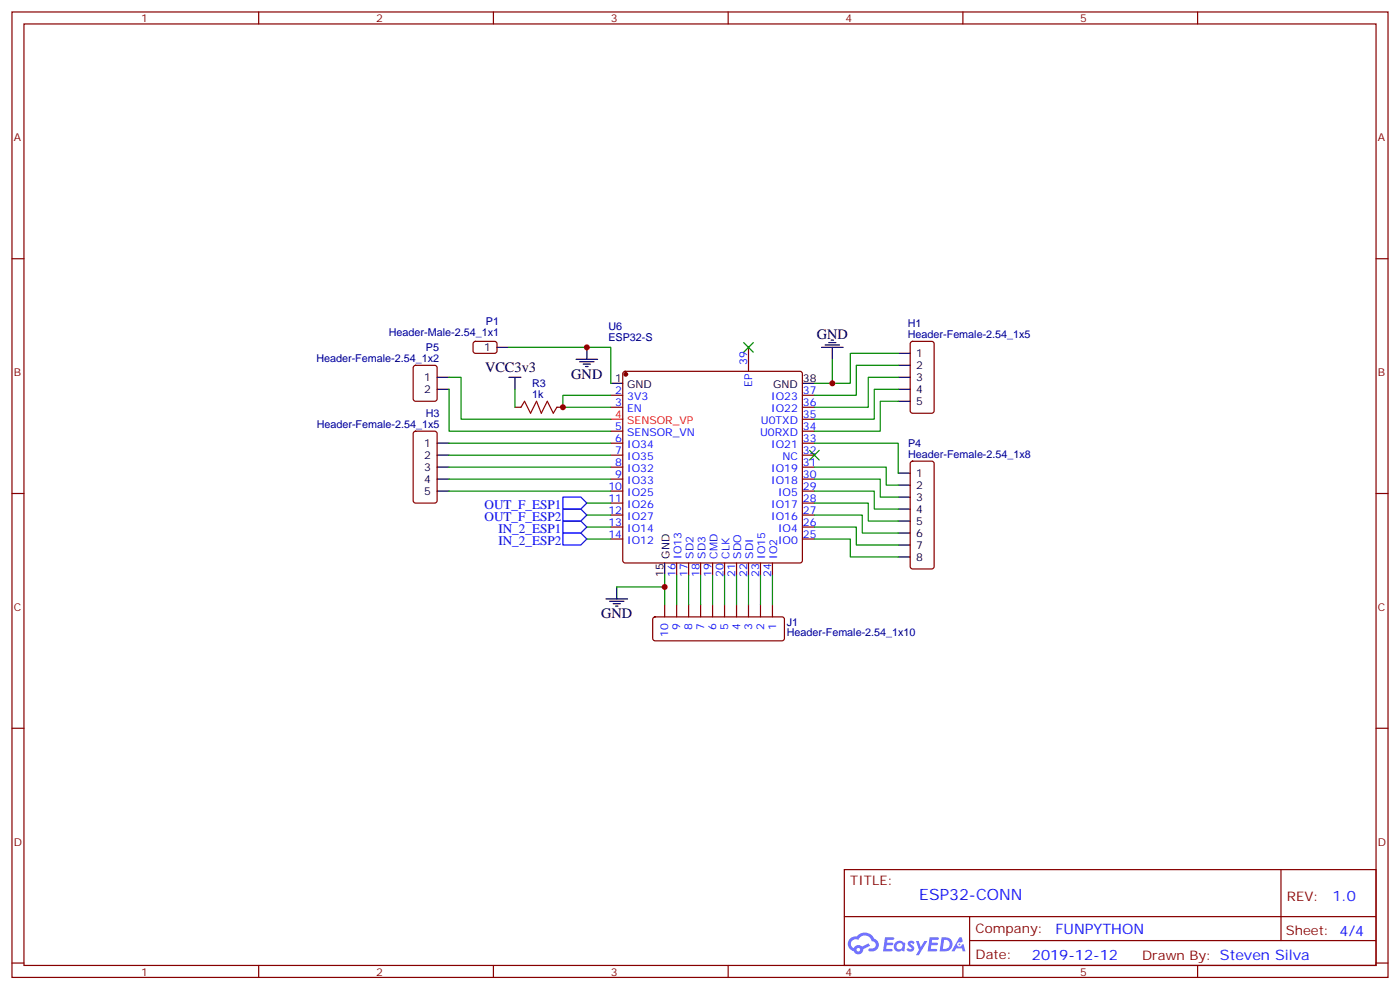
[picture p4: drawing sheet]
<svg xmlns="http://www.w3.org/2000/svg" width="412mm" height="292mm" viewBox="0 0 412 292" stroke-linecap="round" stroke-linejoin="round" font-family="sans-serif">
<g fill="none" stroke="#870000" stroke-width=".35">
<path d="M3.5 3.5h405.4v284.4h-405.4zM7.1 7.1h398.2v277.2h-398.2zM76.2 3.5v3.6M145.3 3.5v3.6M214.5 3.5v3.6M283.6 3.5v3.6M352.8 3.5v3.6M3.5 76.2h3.6M405.3 76.2h3.6M3.5 145.3h3.6M405.3 145.3h3.6M3.5 214.5h3.6"/>
<path d="M405.3 214.5h3.6M248.7 256.1h156.6v28.2h-156.6zM377.3 256.1v20.9M248.7 270h156.5M285.6 277h119.6M285.6 270v14.1M3.5 283.6h3.6M76.2 284.3v3.6M145.3 284.3v3.6M214.5 284.3v3.6M283.6 284.3v3.6M352.8 284.3v3.6"/>
<path d="M405.3 283.6h3.6"/>
</g>
<g fill="#5487ff">
<path d="M267.7 277.3a1.22 1.22 0 0 1 1.7 .3l-.4 .5a.47 .47 0 0 0-.3-.4 .47 .47 0 0 0-.5 .2l.1 .3a1.14 1.14 0 0 1 .8 1.7 1.14 1.14 0 0 1-1.9 0l-.2-.2 .5-.5 .7 .4a.29 .29 0 0 0 .3-.3 .29 .29 0 0 0-.2-.3 1.04 1.04 0 0 1-.6-1.7z"/>
<path d="M260.7 276h2.4l.3 .2-.2 .5-1.8 .1-.1 .8h1.5l.3 .4-.3 .4h-1.6l-.2 1.1h1.7l.2 .3-.2 .3-2.6 .1z"/>
<path d="M273.8 276h2.4l.3 .2-.1 .5-1.8 .1-.2 .8h1.6l.3 .4-.4 .4h-1.6l-.1 1.1h1.7l.2 .3-.2 .3-2.6 .1z"/>
<path d="M282.6 276.1h.7l.3 1.2-.6 .3a.69 .69 0 0 0-1 .3 .69 .69 0 0 0 .4 1 .69 .69 0 0 0 .9-.7l.5-.2 .6 2.2h-.8l-.2-.9h-1.8l-.5 .9h-.8z"/>
<path d="M269.8 277.1h.8l.6 1.8 1.1-1.8h.9l-2.6 4.2h-.8l.9-1.5z"/>
<path d="M277.4 276.1l-.6 4.1h1.3a2.11 2.11 0 0 0 2.5-2.1 2.11 2.11 0 0 0-2.5-2zM278.1 276.8a1.39 1.39 0 0 1 1.7 1.4 1.39 1.39 0 0 1-1.8 1.3h-.3z"/>
<path d="M263.7 277.7a1.54 1.54 0 0 0-.1 2.1 1.54 1.54 0 0 0 2.2 .2l.6 .2 .3-2.3-.2-.2-.4-.1a1.49 1.49 0 0 0-2.4 .1zM264 278.7a.94 .94 0 0 1 1.8 0 .94 .94 0 0 1-1.8 0z"/>
<path d="M250.4 276.4a2.18 2.18 0 0 0 1.1 3.7 1.44 1.44 0 0 0 1.6 1 1.44 1.44 0 0 0 1.2-1.5l2-1-.5-.8-1.9 1a1.47 1.47 0 0 0-2.4 .4 1.39 1.39 0 0 1-.7-1.9 1.39 1.39 0 0 1 2-.5 2.12 2.12 0 0 1 2.2-1.3 2.12 2.12 0 0 1 1.9 1.7 1.14 1.14 0 0 1 1.1 1.4 1.14 1.14 0 0 1-1.7 .8 .43 .43 0 0 0-.5 .3 .43 .43 0 0 0 .4 .5 1.98 1.98 0 0 0 2.5-1.2 1.98 1.98 0 0 0-1.2-2.5 3.1 3.1 0 0 0-5.3-.7l-.9 .1zM252.3 279.7a.55 .55 0 0 1 1.1 0 .55 .55 0 0 1-1.1 0z"/>
<circle cx="282.6" cy="278.1" r=".26"/>
</g>
<g fill="none" stroke="#870000" stroke-width=".35">
<path d="M121.9 107.8l.5-.2h5.7l.6 .4 .1 9.5-.5 .6-5.9 .1-.6-.5-.1-9.4zM139.6 100.7l.5-.2 5.9 .1 .4 .6-.1 2.4-.6 .5-5.9-.1-.5-.6v-2.2zM151.7 119.9h1.8M164 119.9h1.8M179.9 116.4h3.5M179.9 119.9h3.5M183.7 109.6l.4-.2h51.6l.5 .2 .2 .5v55l-.3 .5-.4 .2h-51.6l-.4-.2-.3-.5v-55zM220.5 102.3v7.1M236.4 116.4h3.5M236.4 119.9h3.5M268.3 100.7l.5-.2h5.7l.6 .5 .1 20-.5 .7h-5.9l-.6-.5-.1-20zM121.9 127.2l.5-.2h5.7l.6 .4 .1 20.1-.5 .6-5.9 .1-.6-.5-.1-20z"/>
<path d="M179.9 127h3.5M179.9 130.5h3.5M179.9 134.1h3.5M179.9 137.6h3.5M236.4 127h3.5M236.4 130.5h3.5M236.4 134.1h3.5M236.4 137.6h3.5M236.4 123.5h3.5M268.3 136l.5-.2h5.7l.5 .2 .2 .5v30.4l-.3 .5-.4 .2h-5.7l-.5-.3-.2-.4v-30.4zM179.9 141.1h3.5M179.9 144.6h3.5"/>
<path d="M179.9 148.2h3.5M179.9 151.7h3.5M179.9 155.2h3.5M179.9 158.8h3.5M236.4 141.1h3.5M236.4 144.6h3.5M236.4 148.2h3.5M236.4 151.7h3.5M236.4 155.2h3.5M236.4 158.8h3.5M195.8 178.2v3.5M199.3 165.8v3.5"/>
<path d="M199.3 178.2v3.5M202.8 165.8v3.5M202.8 178.2v3.5M206.4 165.8v3.5M206.4 178.2v3.5M209.9 165.8v3.5M209.9 178.2v3.5M213.4 165.8v3.5M213.4 178.2v3.5M217 165.8v3.5M217 178.2v3.5M220.5 165.8v3.5"/>
<path d="M220.5 178.2v3.5M224 165.8v3.5M224 178.2v3.5M227.5 165.8v3.5M227.5 178.2v3.5M192.5 181.9l.5-.2h37.4l.5 .2 .2 .5v5.6l-.3 .5-.4 .2h-37.4l-.5-.2-.2-.5v-5.6z"/>
</g>
<circle cx="184.3" cy="110.2" r=".53" fill="#870000" stroke="#870000" stroke-width=".35"/>
<g fill="none" stroke="#000" stroke-width=".35">
<path d="M128.8 111.1h3.5M128.8 114.7h3.5M146.4 102.3h3.5M149.9 111.1h3.6M151.7 111.1v3.6M169.7 105.8h6.3M170.7 106.5h4.3M171.8 107.2h2.1M172.5 108h.7M172.9 102.3v3.5M179.9 112.9h3.5M236.4 112.9h3.5"/>
<path d="M242 102.3h6.4M243.1 101.6h4.2M244.1 100.9h2.1M244.8 100.2h.7M245.2 102.3v3.5M264.6 104.1h3.5M264.6 107.6h3.5M264.6 111.1h3.5M264.6 114.7h3.5M264.6 118.2h3.5M128.8 130.5h3.5M128.8 134.1h3.5"/>
<path d="M128.8 137.6h3.5M264.6 139.3h3.5M128.8 141.1h3.5M128.8 144.6h3.5M264.6 142.9h3.5M264.6 146.4h3.5M264.6 149.9h3.5M264.6 153.5h3.5M264.6 157h3.5M178.5 176.4h6.4M179.6 177.1h4.2M180.6 177.8h2.1"/>
<path d="M181.3 178.5h.7M181.7 172.9v3.5M195.8 165.8v3.5M264.6 160.5h3.5M264.6 164h3.5"/>
</g>
<path d="M179.9 123.5h3.5" fill="none" stroke="#f00" stroke-width=".35"/>
<path d="M153.5 119.9l1-1.7 1.8 3.5 1.7-3.5 1.5 3.5 1.7-3.5 1.8 3.5 1-1.8" fill="none" stroke="#a10000" stroke-width=".35"/>
<path d="M165.8 157h5.3l1.8 1.8-1.8 1.7h-5.3zM165.8 153.5h5.3l1.8 1.7-1.8 1.8h-5.3zM165.8 149.9h5.3l1.8 1.8-1.8 1.8h-5.3zM165.8 146.4h5.3l1.8 1.8-1.8 1.7h-5.3z" fill="none" stroke="#00f" stroke-width=".35"/>
<g fill="none" stroke="#008700" stroke-width=".35">
<path d="M132.3 114.7v12.3h47.6M132.3 111.1h3.5v12.4h44.1M149.9 102.3h30v10.6M151.7 114.7v5.2M179.9 116.4h-14.1v3.5h14.1M245.2 105.8v7.1M264.6 104.1h-14.1v8.8h-10.6M264.6 114.7h-7.1v8.8h-17.6M264.6 118.2h-5.3v8.8h-19.4M264.6 107.6h-12.4v8.8h-12.3M264.6 111.1h-8.8v8.8h-15.9M132.3 137.6h47.6"/>
<path d="M132.3 130.5h47.6M132.3 134.1h47.6M239.9 137.6h21.2v5.3h3.5M239.9 130.5h24.7v8.8M132.3 144.6h47.6M132.3 141.1h47.6M172.9 158.8h7M172.9 155.2h7M172.9 151.7h7M172.9 148.2h7M239.9 158.8h10.6v5.2h14.1M239.9 155.2h12.3v5.3h12.4"/>
<path d="M239.9 151.7h14.1v5.3h10.6M239.9 148.2h15.9v5.3h8.8M239.9 144.6h17.6v5.3h7.1M239.9 141.1h19.4v5.3h5.3M195.8 169.3v3.6h-14.1M195.8 172.9v5.3M199.3 169.3v8.9M202.8 169.3v8.9M206.4 169.3v8.9M209.9 169.3v8.9M213.4 169.3v8.9M217 169.3v8.9"/>
<path d="M220.5 169.3v8.9M224 169.3v8.9M227.5 169.3v8.9"/>
</g>
<g fill="#c00">
<circle cx="165.8" cy="119.9" r=".88"/>
<circle cx="195.8" cy="172.9" r=".88"/>
<circle cx="245.2" cy="112.9" r=".88"/>
<circle cx="172.9" cy="102.3" r=".88"/>
</g>
<g fill="#c00" stroke="#008700" stroke-width=".35">
<path d="M219.1 100.9l2.8 2.8zM221.9 100.9l-2.8 2.8z"/>
<path d="M238.5 132.6l2.8 2.9zM241.3 132.6l-2.8 2.9z"/>
</g>
<text font-size="4.6" fill="#00f" x="270.8" y="265.1">ESP32-CONN</text>
<g font-size="4.2">
<text x="240.6" y="99.8">GND</text>
<text x="142.9" y="109.5">VCC3v3</text>
<text x="168.3" y="111.5">GND</text>
<text x="177.1" y="182">GND</text>
</g>
<g font-size="4.2" fill="#00f">
<text x="392.5" y="265.4">1.0</text>
<text x="310.9" y="274.9">FUNPYTHON</text>
<text x="304" y="282.7">2019-12-12</text>
</g>
<g font-size="3.9" fill="#00f">
<text x="142.7" y="149.9">OUT_F_ESP1</text>
<text x="142.7" y="153.5">OUT_F_ESP2</text>
<text x="146.8" y="160.5">IN_2_ESP2</text>
<text x="146.8" y="157">IN_2_ESP1</text>
</g>
<g font-size="3.9" fill="#800">
<text x="250.5" y="260.7">TITLE:</text>
<text x="379.1" y="265.4">REV:</text>
<text x="287.4" y="274.9">Company:</text>
<text x="378.7" y="275.5">Sheet: 4/4</text>
<text x="287.4" y="282.6">Date:</text>
<text x="336.4" y="282.7">Drawn By: Steven Silva</text>
</g>
<g font-size="3.2" fill="#800">
<text x="41.6" y="6.5">1</text>
<text x="110.8" y="6.5">2</text>
<text x="179.9" y="6.5">3</text>
<text x="249.1" y="6.5">4</text>
<text x="318.2" y="6.5">5</text>
<text x="4.1" y="41.6">A</text>
<text x="405.9" y="41.6">A</text>
<text x="4.1" y="110.8">B</text>
<text x="405.9" y="110.8">B</text>
<text x="4.1" y="179.9">C</text>
<text x="405.9" y="179.9">C</text>
<text x="4.1" y="249.1">D</text>
<text x="405.9" y="249.1">D</text>
<text x="41.6" y="287.3">1</text>
<text x="110.8" y="287.3">2</text>
<text x="179.9" y="287.3">3</text>
<text x="249.1" y="287.3">4</text>
<text x="318.2" y="287.3">5</text>
</g>
<g font-size="3.2" fill="#000080">
<text x="143.1" y="95.7">P1</text>
<text x="114.5" y="98.9">Header-Male-2.54_1x1</text>
<text x="179.2" y="100.5">ESP32-S</text>
<text x="179.2" y="97.3">U6</text>
<text x="267.4" y="99.5">Header-Female-2.54_1x5</text>
<text x="267.4" y="96.2">H1</text>
<text x="93.2" y="106.5">Header-Female-2.54_1x2</text>
<text x="125.5" y="103.3">P5</text>
<text x="156.7" y="113.9">R3</text>
<text x="156.7" y="117.1">1k</text>
<text x="93.3" y="125.9">Header-Female-2.54_1x5</text>
<text x="125.4" y="122.7">H3</text>
<text x="267.5" y="131.5">P4</text>
<text x="267.5" y="134.8">Header-Female-2.54_1x8</text>
<text x="231.8" y="184.2">J1</text>
<text x="231.8" y="187.4">Header-Female-2.54_1x10</text>
</g>
<g font-size="3.2">
<text x="142.6" y="103.4">1</text>
<text x="269.9" y="105.1">1</text>
<text x="125" y="112.2">1</text>
<text x="181.3" y="112.5">1</text>
<text x="236.5" y="112.5">38</text>
<text x="269.9" y="108.7">2</text>
<text x="269.9" y="112.2">3</text>
<text x="125" y="115.7">2</text>
<text x="184.7" y="114.3">GND</text>
<text x="227.8" y="114.3">GND</text>
<text x="269.9" y="115.7">4</text>
<text x="269.9" y="119.2">5</text>
<text x="125" y="131.6">1</text>
<text x="125" y="135.1">2</text>
<text x="125" y="138.6">3</text>
<text x="125" y="142.2">4</text>
<text x="269.9" y="140.4">1</text>
<text x="269.9" y="143.9">2</text>
<text x="125" y="145.7">5</text>
<text x="269.9" y="147.5">3</text>
<text x="269.9" y="151">4</text>
<text x="269.9" y="154.5">5</text>
<text x="269.9" y="158">6</text>
<text x="269.9" y="161.6">7</text>
<text x="197.2" y="164.5" transform="rotate(-90 197.2 164.5)">GND</text>
<text x="269.9" y="165.1">8</text>
<text x="195.4" y="170" transform="rotate(-90 195.4 170)">15</text>
</g>
<g font-size="3.2" fill="#00f">
<text x="220.1" y="107.6" transform="rotate(-90 220.1 107.6)">39</text>
<text x="221.5" y="114" transform="rotate(-90 221.5 114)">EP</text>
<text x="181.3" y="116.1">2</text>
<text x="181.3" y="119.6">3</text>
<text x="184.7" y="117.8">3V3</text>
<text x="227.2" y="117.8">IO23</text>
<text x="236.5" y="119.6">36</text>
<text x="236.5" y="116.1">37</text>
<text x="184.7" y="121.4">EN</text>
<text x="224.1" y="124.9">U0TXD</text>
<text x="227.2" y="121.4">IO22</text>
<text x="236.5" y="123.1">35</text>
<text x="181.3" y="126.6">5</text>
<text x="181.3" y="130.2">6</text>
<text x="184.7" y="128.4">SENSOR_VN</text>
<text x="184.7" y="131.9">IO34</text>
<text x="223.9" y="128.4">U0RXD</text>
<text x="227.2" y="131.9">IO21</text>
<text x="236.5" y="130.2">33</text>
<text x="236.5" y="126.6">34</text>
<text x="181.3" y="133.7">7</text>
<text x="181.3" y="137.2">8</text>
<text x="184.7" y="135.5">IO35</text>
<text x="230.5" y="135.5">NC</text>
<text x="236.5" y="137.2">31</text>
<text x="236.5" y="133.7">32</text>
<text x="181.3" y="140.8">9</text>
<text x="184.7" y="139">IO32</text>
<text x="184.7" y="142.5">IO33</text>
<text x="227.2" y="142.5">IO18</text>
<text x="227.2" y="139">IO19</text>
<text x="236.5" y="140.8">30</text>
<text x="179.2" y="144.3">10</text>
<text x="179.2" y="147.8">11</text>
<text x="184.7" y="146.1">IO25</text>
<text x="184.7" y="149.6">IO26</text>
<text x="227.2" y="149.6">IO17</text>
<text x="229.2" y="146.1">IO5</text>
<text x="236.5" y="147.8">28</text>
<text x="236.5" y="144.3">29</text>
<text x="179.2" y="151.3">12</text>
<text x="179.2" y="154.9">13</text>
<text x="184.7" y="153.1">IO27</text>
<text x="227.2" y="153.1">IO16</text>
<text x="236.5" y="154.9">26</text>
<text x="236.5" y="151.3">27</text>
<text x="179.2" y="158.4">14</text>
<text x="184.7" y="156.6">IO14</text>
<text x="184.7" y="160.2">IO12</text>
<text x="229.2" y="160.2">IO0</text>
<text x="229.2" y="156.6">IO4</text>
<text x="236.5" y="158.4">25</text>
<text x="200.7" y="164.5" transform="rotate(-90 200.7 164.5)">IO13</text>
<text x="204.3" y="164.5" transform="rotate(-90 204.3 164.5)">SD2</text>
<text x="207.8" y="164.5" transform="rotate(-90 207.8 164.5)">SD3</text>
<text x="211.3" y="164.5" transform="rotate(-90 211.3 164.5)">CMD</text>
<text x="214.8" y="164.5" transform="rotate(-90 214.8 164.5)">CLK</text>
<text x="218.4" y="164.5" transform="rotate(-90 218.4 164.5)">SDO</text>
<text x="221.9" y="164.5" transform="rotate(-90 221.9 164.5)">SDI</text>
<text x="225.4" y="164.5" transform="rotate(-90 225.4 164.5)">IO15</text>
<text x="229" y="164.5" transform="rotate(-90 229 164.5)">IO2</text>
<text x="199" y="170" transform="rotate(-90 199 170)">16</text>
<text x="202.5" y="170" transform="rotate(-90 202.5 170)">17</text>
<text x="206" y="170" transform="rotate(-90 206 170)">18</text>
<text x="209.5" y="170" transform="rotate(-90 209.5 170)">19</text>
<text x="213.1" y="170" transform="rotate(-90 213.1 170)">20</text>
<text x="216.6" y="170" transform="rotate(-90 216.6 170)">21</text>
<text x="220.1" y="170" transform="rotate(-90 220.1 170)">22</text>
<text x="223.7" y="170" transform="rotate(-90 223.7 170)">23</text>
<text x="227.2" y="170" transform="rotate(-90 227.2 170)">24</text>
<text x="200.4" y="185.5" transform="rotate(-90 200.4 185.5)">9</text>
<text x="203.9" y="185.5" transform="rotate(-90 203.9 185.5)">8</text>
<text x="207.4" y="185.5" transform="rotate(-90 207.4 185.5)">7</text>
<text x="211" y="185.5" transform="rotate(-90 211 185.5)">6</text>
<text x="214.5" y="185.5" transform="rotate(-90 214.5 185.5)">5</text>
<text x="218" y="185.5" transform="rotate(-90 218 185.5)">4</text>
<text x="221.5" y="185.5" transform="rotate(-90 221.5 185.5)">3</text>
<text x="225.1" y="185.5" transform="rotate(-90 225.1 185.5)">2</text>
<text x="228.6" y="185.5" transform="rotate(-90 228.6 185.5)">1</text>
<text x="196.8" y="187.5" transform="rotate(-90 196.8 187.5)">10</text>
</g>
<g font-size="3.2" fill="#f00">
<text x="181.3" y="123.1">4</text>
<text x="184.7" y="124.9">SENSOR_VP</text>
</g>
</svg>
